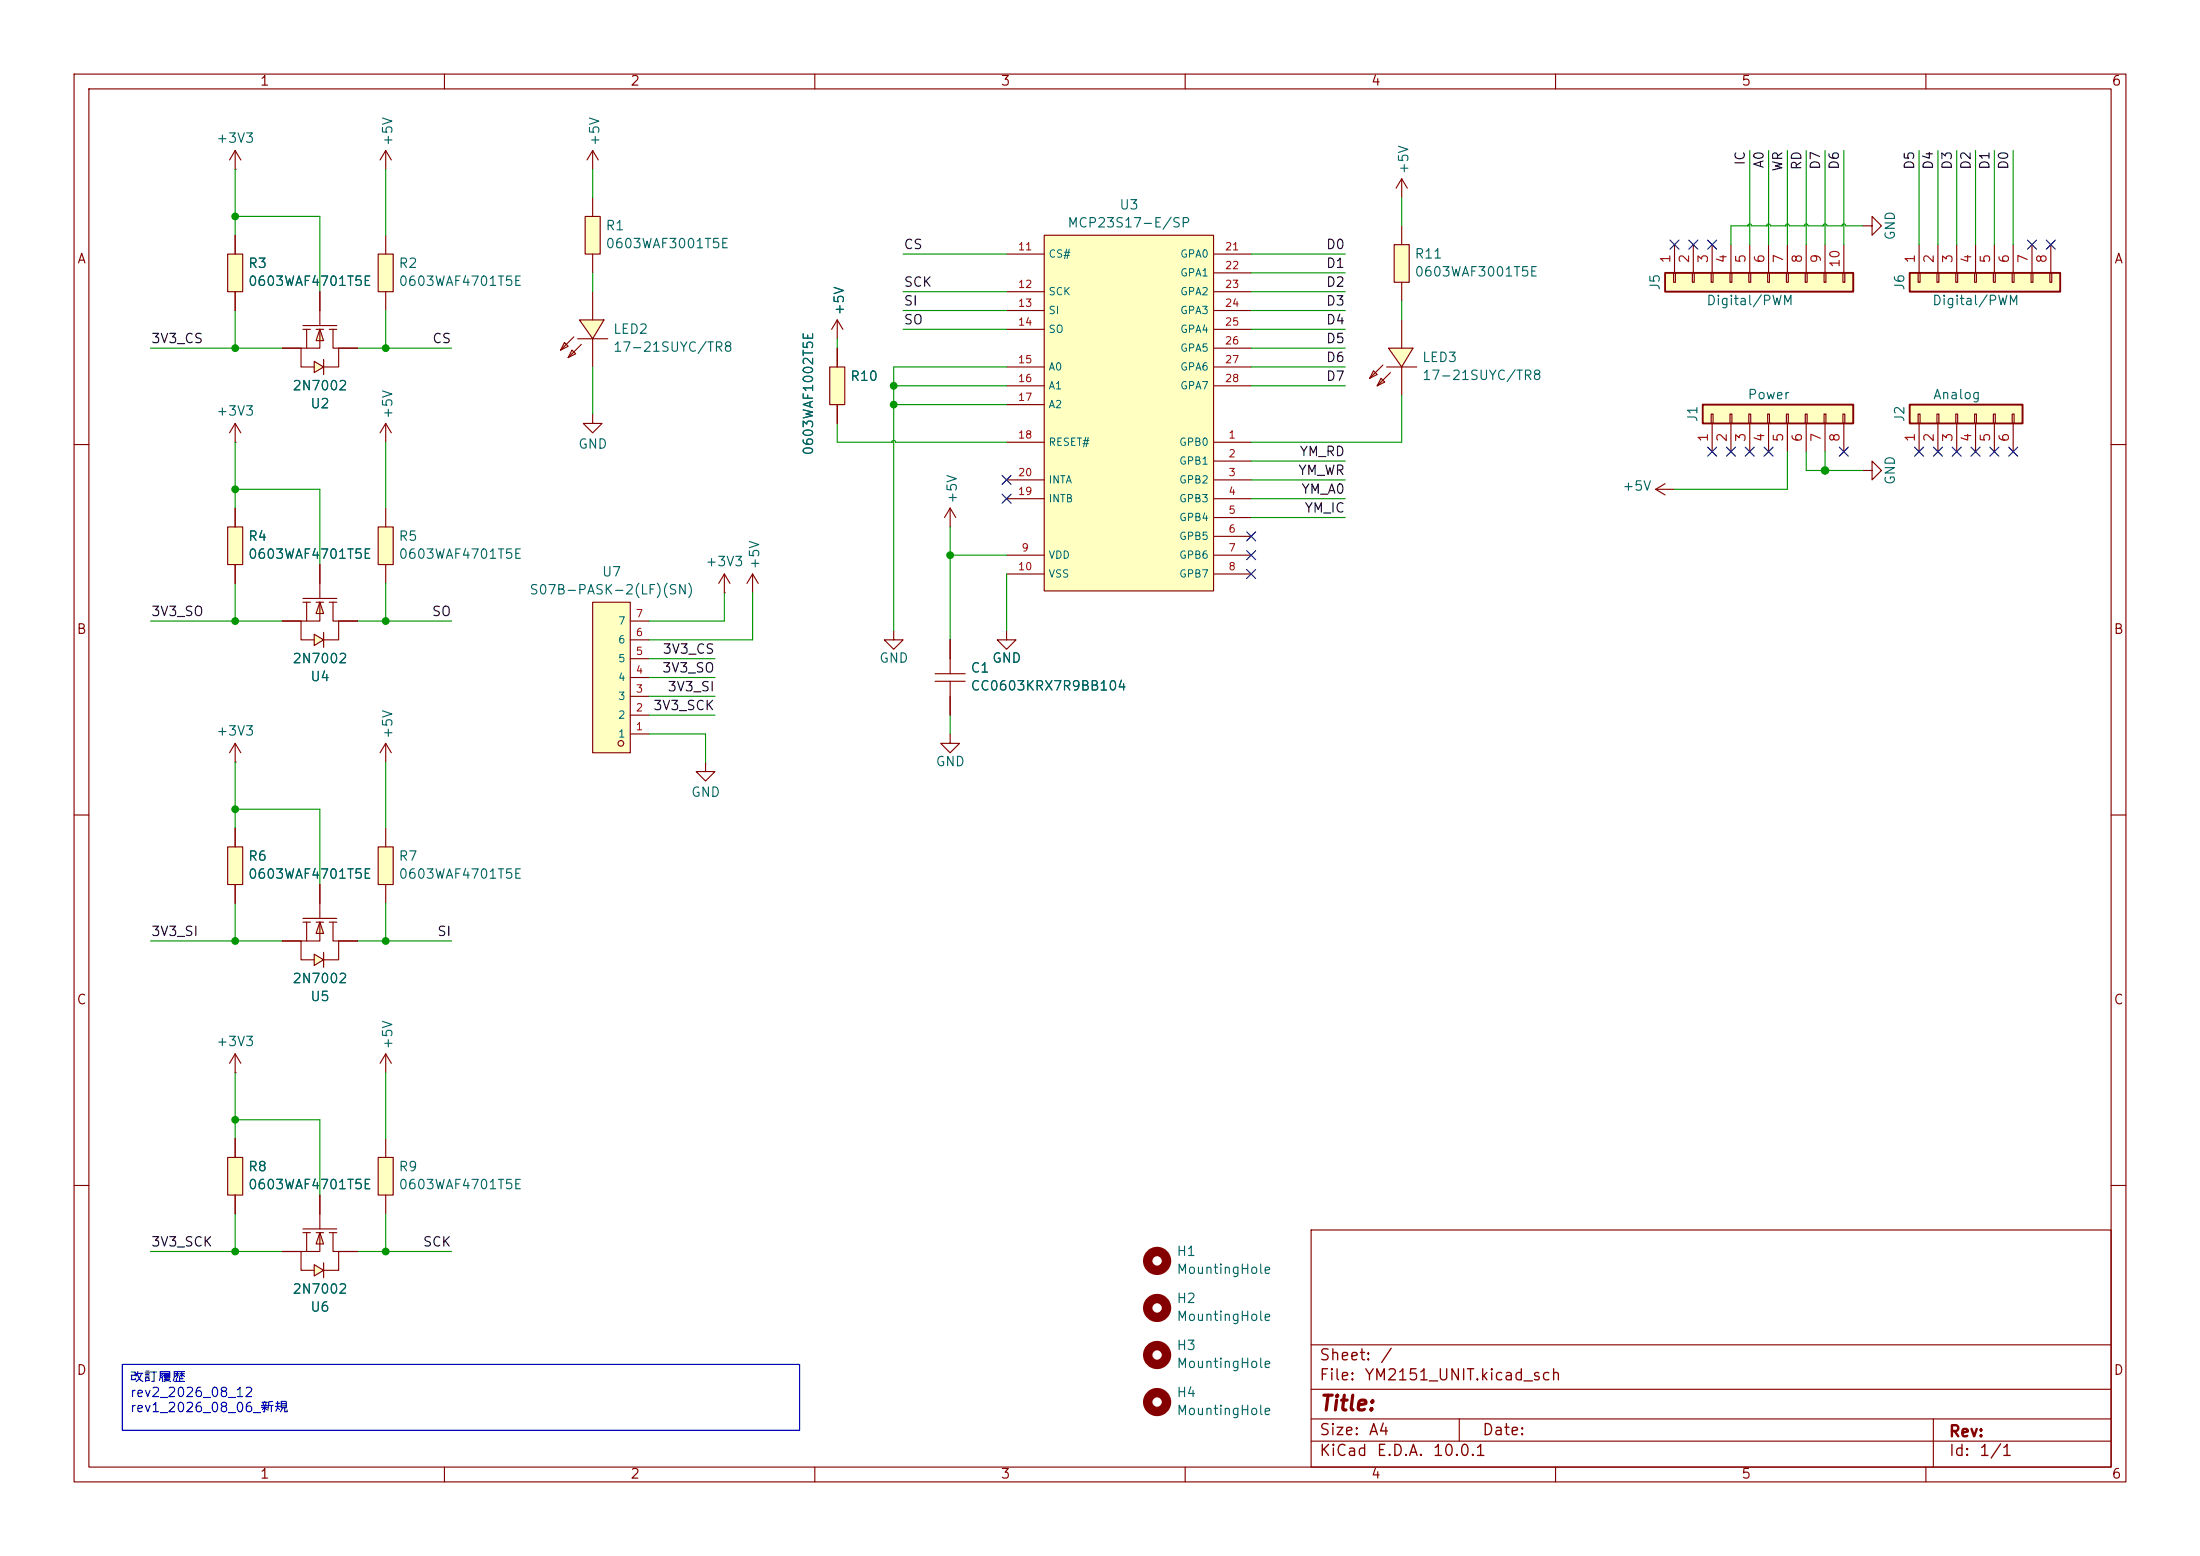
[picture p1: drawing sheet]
<svg xmlns="http://www.w3.org/2000/svg" width="297mm" height="210mm" viewBox="0 0 297 210" stroke-linecap="round" stroke-linejoin="round" font-family="sans-serif">
<g fill="none" stroke="#840000" stroke-width=".15">
<path d="M10 10h277v190h-277zM12 12h273v186h-273zM60 10v2M110 10v2M160 10v2M210 10v2M260 10v2M10 60h2M285 60h2M10 110h2M285 110h2M10 160h2"/>
<path d="M177 166h108v32h-108zM285 160h2M60 198v2M110 198v2M160 198v2M177 194.5h108M177 191.5h108M177 187.5h108M177 181.5h108M197 191.5v3M210 198v2M260 198v2"/>
<path d="M261 191.5v6.5"/>
</g>
<path d="M229.9 54.6h20.3v2.6h-20.3z" fill="#ffffc2"/>
<path d="M229.9 54.6h20.3v2.6h-20.3z" fill="none" stroke="#840000" stroke-width=".25"/>
<g fill="none" stroke="#840000" stroke-width=".15">
<path d="M231 55.9h.3v1.3h-.3zM231.1 57.2v3.8M233.6 55.9h.2v1.3h-.2zM233.7 57.2v3.8M236.1 55.9h.2v1.3h-.2zM236.2 57.2v3.8M238.6 55.9h.3v1.3h-.3zM238.8 57.2v3.8M241.2 55.9h.2v1.3h-.2zM241.3 57.2v3.8M243.7 55.9h.3v1.3h-.3zM243.8 57.2v3.8"/>
<path d="M246.3 55.9h.2v1.3h-.2zM246.4 57.2v3.8M248.8 55.9h.2v1.3h-.2zM248.9 57.2v3.8"/>
</g>
<g fill="#ffffc2">
<path d="M43.2 44.5l.5 1.5h-1z"/>
<path d="M42.4 48.8l1.3 .7-1.3 .8z"/>
</g>
<g fill="none" stroke="#840000" stroke-width=".15">
<path d="M43.2 39.4v4.5M38.1 47h2.5M40.9 43.9h4.6M40.9 44.5h1M41.4 44.5v2.5M42.4 48.8l1.3 .7-1.3 .8zM42.7 44.5h1M43.2 44.5l.5 1.5h-1zM43.2 44.5v2.5h-2.6v2.5h1.8M43.7 48.5v2M44.4 44.5h1.1M45 44.5v2.5h.7v2.5h-2"/>
<path d="M45.7 47h2.6M52.1 57.2l-.8 1.2M52.1 57.2l.7 1.2M52.1 57.2v2.5"/>
</g>
<path d="M51.1 34.3h2v5.1h-2z" fill="#ffffc2"/>
<path d="M51.1 34.3h2v5.1h-2zM52.1 31.8v2.5M52.1 39.4v2.5" fill="none" stroke="#840000" stroke-width=".15"/>
<path d="M51.1 71.1h2v5.1h-2z" fill="#ffffc2"/>
<path d="M51.1 71.1h2v5.1h-2zM52.1 68.6v2.5M52.1 76.2v2.5" fill="none" stroke="#840000" stroke-width=".15"/>
<g fill="#ffffc2">
<path d="M43.2 81.3l.5 1.5h-1z"/>
<path d="M42.4 85.6l1.3 .8-1.3 .7z"/>
</g>
<g fill="none" stroke="#840000" stroke-width=".15">
<path d="M43.2 76.2v4.6M38.1 83.8h2.5M40.9 80.8h4.6M40.9 81.3h1M41.4 81.3v2.5M42.4 85.6l1.3 .8-1.3 .7zM42.7 81.3h1M43.2 81.3l.5 1.5h-1zM43.2 81.3v2.5h-2.6v2.6h1.8M43.7 85.3v2.1M44.4 81.3h1.1M45 81.3v2.5h.7v2.6h-2"/>
<path d="M45.7 83.8h2.6"/>
</g>
<path d="M30.7 71.1h2.1v5.1h-2.1z" fill="#ffffc2"/>
<path d="M30.7 71.1h2.1v5.1h-2.1zM31.7 68.6v2.5M31.7 76.2v2.5" fill="none" stroke="#840000" stroke-width=".15"/>
<path d="M30.7 34.3h2.1v5.1h-2.1z" fill="#ffffc2"/>
<path d="M30.7 34.3h2.1v5.1h-2.1zM31.7 31.8v2.5M31.7 39.4v2.5" fill="none" stroke="#840000" stroke-width=".15"/>
<path d="M80 81.3h5.1v20.3h-5.1z" fill="#ffffc2"/>
<circle cx="83.8" cy="100.3" r=".38" fill="#ffffc2" stroke="#ffffc2" stroke-width=".14"/>
<g fill="none" stroke="#840000" stroke-width=".15">
<path d="M80 81.3h5.1v20.3h-5.1zM85.1 99.1h2.5M85.1 96.5h2.5M85.1 94h2.5M85.1 91.4h2.5M85.1 88.9h2.5M85.1 86.4h2.5M85.1 83.8h2.5"/>
<circle cx="83.8" cy="100.3" r=".38"/>
</g>
<path d="M30.7 114.3h2.1v5.1h-2.1z" fill="#ffffc2"/>
<path d="M30.7 114.3h2.1v5.1h-2.1zM31.7 111.8v2.5M31.7 119.4v2.5" fill="none" stroke="#840000" stroke-width=".15"/>
<g fill="#ffffc2">
<path d="M77.2 47.2l.5 .6-1 .5z"/>
<path d="M76.2 46.2l.5 .5-1 .5z"/>
<path d="M78.2 43.2h3.3l-1.5 2.5z"/>
</g>
<g fill="none" stroke="#840000" stroke-width=".15">
<path d="M31.7 22.9h.1M31.7 20.3v2.6M31.7 20.3l-.7 1.3M31.7 20.3l.8 1.3M52.1 20.3l-.8 1.3M52.1 20.3l.7 1.3M52.1 20.3v2.6M80 39.4v3.8M251.5 30.5h1.2v-1.3l1.3 1.3-1.3 1.3v-1.3M76.2 46.2l.5 .5-1 .5zM77.2 47.2l.5 .6-1 .5zM77.5 45.5l-1.8 1.7"/>
<path d="M78 45.7h4M78.2 43.2h3.3l-1.5 2.5zM78.5 46.5l-1.8 1.8M80 45.7v3.8M97.8 77.5l-.8 1.2M97.8 77.5l.8 1.2M97.8 77.5v2.5M101.6 77.5l-.8 1.2M101.6 77.5l.8 1.2M101.6 77.5v2.5M97.8 80h.1M120.6 85.1v1.3h1.3l-1.3 1.2-1.2-1.2h1.2"/>
<path d="M31.7 144.8h.1M31.7 142.2l-.7 1.3M31.7 142.2l.8 1.3M31.7 142.2v2.6M52.1 142.2v2.6M52.1 142.2l-.8 1.3M52.1 142.2l.7 1.3"/>
</g>
<path d="M51.1 114.3h2v5.1h-2z" fill="#ffffc2"/>
<path d="M51.1 114.3h2v5.1h-2zM52.1 111.8v2.5M52.1 119.4v2.5" fill="none" stroke="#840000" stroke-width=".15"/>
<g fill="#ffffc2">
<path d="M43.2 124.5l.5 1.5h-1z"/>
<path d="M42.4 128.8l1.3 .7-1.3 .8z"/>
</g>
<g fill="none" stroke="#840000" stroke-width=".15">
<path d="M43.2 119.4v4.6M38.1 127h2.5M40.9 124h4.6M40.9 124.5h1M41.4 124.5v2.5M42.4 128.8l1.3 .7-1.3 .8zM42.7 124.5h1M43.2 124.5l.5 1.5h-1zM43.2 124.5v2.5h-2.6v2.5h1.8M43.7 128.5v2.1M44.4 124.5h1.1M45 124.5v2.5h.7v2.5h-2"/>
<path d="M45.7 127h2.6"/>
</g>
<path d="M257.8 36.8h20.3v2.6h-20.3z" fill="#ffffc2"/>
<path d="M257.8 36.8h20.3v2.6h-20.3z" fill="none" stroke="#840000" stroke-width=".25"/>
<g fill="none" stroke="#840000" stroke-width=".15">
<path d="M259 36.8h.2v1.3h-.2zM259.1 33v3.8M261.5 36.8h.2v1.3h-.2zM261.6 33v3.8M264 36.8h.3v1.3h-.3zM264.2 33v3.8M266.6 36.8h.2v1.3h-.2zM266.7 33v3.8M269.1 36.8h.3v1.3h-.3zM269.2 33v3.8M271.7 36.8h.2v1.3h-.2zM271.8 33v3.8"/>
<path d="M274.2 36.8h.2v1.3h-.2zM274.3 33v3.8M276.7 36.8h.3v1.3h-.3zM276.9 33v3.8"/>
</g>
<path d="M257.8 54.6h15.2v2.6h-15.2z" fill="#ffffc2"/>
<path d="M257.8 54.6h15.2v2.6h-15.2z" fill="none" stroke="#840000" stroke-width=".25"/>
<g fill="none" stroke="#840000" stroke-width=".15">
<path d="M80 20.3l-.8 1.3M80 20.3l.8 1.3M80 20.3v2.6M189.2 24.1l-.7 1.3M189.2 24.1l.8 1.3M189.2 24.1v2.6M259 55.9h.2v1.3h-.2zM259.1 57.2v3.8M261.5 55.9h.2v1.3h-.2zM261.6 57.2v3.8M264 55.9h.3v1.3h-.3zM264.2 57.2v3.8"/>
<path d="M266.6 55.9h.2v1.3h-.2zM266.7 57.2v3.8M269.1 55.9h.3v1.3h-.3zM269.2 57.2v3.8M271.7 55.9h.2v1.3h-.2zM271.8 57.2v3.8"/>
</g>
<path d="M30.7 156.2h2.1v5.1h-2.1z" fill="#ffffc2"/>
<path d="M31.7 102.9h.1M31.7 100.3v2.6M31.7 100.3l-.7 1.3M31.7 100.3l.8 1.3M30.7 156.2h2.1v5.1h-2.1zM31.7 153.7v2.5M31.7 161.3v2.5" fill="none" stroke="#840000" stroke-width=".15"/>
<path d="M51.1 156.2h2v5.1h-2z" fill="#ffffc2"/>
<path d="M52.1 100.3v2.6M52.1 100.3l-.8 1.3M52.1 100.3l.7 1.3M51.1 156.2h2v5.1h-2zM52.1 153.7v2.5M52.1 161.3v2.5" fill="none" stroke="#840000" stroke-width=".15"/>
<g fill="#ffffc2">
<path d="M43.2 166.4l.5 1.5h-1z"/>
<path d="M42.4 170.7l1.3 .8-1.3 .7z"/>
</g>
<g fill="none" stroke="#840000" stroke-width=".15">
<path d="M126.2 91.9h4.1M126.2 90.9h4.1M128.3 99.1v1.2h1.2l-1.2 1.3-1.3-1.3h1.3M128.3 86.4v4.5M128.3 91.9v4.6M95.2 102.9v1.2h-1.2l1.2 1.3 1.3-1.3h-1.3M38.1 168.9h2.5M40.9 165.9h4.6M40.9 166.4h1M41.4 166.4v2.5M42.4 170.7l1.3 .8-1.3 .7zM42.7 166.4h1"/>
<path d="M43.2 166.4l.5 1.5h-1zM43.2 166.4v2.5h-2.6v2.6h1.8M43.2 161.3v4.6M43.7 170.4v2.1M44.4 166.4h1.1M45 166.4v2.5h.7v2.6h-2M45.7 168.9h2.6"/>
</g>
<path d="M112 49.5h2v5.1h-2z" fill="#ffffc2"/>
<path d="M112 49.5h2v5.1h-2zM113 47v2.5M113 54.6v2.6M223.5 66l1.3 .8M223.5 66h2.6M224.8 65.3l-1.3 .7M135.9 85.1v1.3h1.3l-1.3 1.2-1.3-1.2h1.3" fill="none" stroke="#840000" stroke-width=".15"/>
<g fill="none" stroke="#840000" stroke-width="1.3">
<circle cx="156.2" cy="189.2" r="1.27"/>
<circle cx="156.2" cy="182.9" r="1.27"/>
</g>
<path d="M188.2 33h2v5.1h-2z" fill="#ffffc2"/>
<path d="M188.2 33h2v5.1h-2zM189.2 30.5v2.5M189.2 38.1v2.5" fill="none" stroke="#840000" stroke-width=".15"/>
<g fill="#ffffc2">
<path d="M186.4 51.1l.5 .5-1 .5z"/>
<path d="M185.4 50l.5 .5-1 .6z"/>
<path d="M187.5 47h3.3l-1.6 2.5z"/>
</g>
<g fill="none" stroke="#840000" stroke-width=".15">
<path d="M80 55.9v1.3h-1.3l1.3 1.2 1.3-1.2h-1.3M113 43.2l-.7 1.3M113 43.2l.8 1.3M113 43.2v2.5M185.4 50l.5 .5-1 .6zM186.4 51.1l.5 .5-1 .5zM186.7 49.3l-1.8 1.8M187.2 49.5h4.1M187.5 47h3.3l-1.6 2.5zM187.7 50.3l-1.8 1.8M189.2 43.2v3.8M189.2 49.5v3.8"/>
<path d="M251.5 63.5h1.2v-1.3l1.3 1.3-1.3 1.3v-1.3"/>
</g>
<g fill="none" stroke="#840000" stroke-width="1.3">
<circle cx="156.2" cy="176.5" r="1.27"/>
<circle cx="156.2" cy="170.2" r="1.27"/>
</g>
<path d="M141 31.8h22.8v48h-22.8z" fill="#ffffc2"/>
<g fill="none" stroke="#840000" stroke-width=".15">
<path d="M135.9 34.3h5.1M135.9 39.4h5.1M141 31.8h22.8v48h-22.8zM163.8 34.3h5.1M163.8 39.4h5.1M163.8 36.8h5.1M135.9 59.7h5.1M135.9 41.9h5.1M135.9 44.5h5.1M135.9 49.5h5.1M135.9 52.1h5.1M135.9 54.6h5.1"/>
<path d="M163.8 59.7h5.1M163.8 41.9h5.1M163.8 44.5h5.1M163.8 49.5h5.1M163.8 52.1h5.1M163.8 47h5.1M135.9 64.8h5.1M135.9 67.3h5.1M135.9 74.9h5.1M135.9 77.5h5.1M163.8 62.2h5.1M163.8 64.8h5.1"/>
<path d="M163.8 67.3h5.1M163.8 69.9h5.1M163.8 72.4h5.1M163.8 74.9h5.1M163.8 77.5h5.1"/>
</g>
<path d="M79 29.2h2v5.1h-2z" fill="#ffffc2"/>
<path d="M79 29.2h2v5.1h-2zM80 26.7v2.5M80 34.3v2.5" fill="none" stroke="#840000" stroke-width=".15"/>
<path d="M224.8 36.8h25.4v2.6h-25.4z" fill="#ffffc2"/>
<path d="M224.8 36.8h25.4v2.6h-25.4z" fill="none" stroke="#840000" stroke-width=".25"/>
<g fill="none" stroke="#840000" stroke-width=".15">
<path d="M31.7 31.8v2.5M31.7 39.4v2.5M43.2 39.4v2.5M225.9 36.8h.3v1.3h-.3zM226.1 33v3.8M228.5 36.8h.2v1.3h-.2zM228.6 33v3.8M231 36.8h.3v1.3h-.3zM231.1 33v3.8M233.6 36.8h.2v1.3h-.2zM233.7 33v3.8M236.1 36.8h.2v1.3h-.2z"/>
<path d="M236.2 33v3.8M238.6 36.8h.3v1.3h-.3zM238.8 33v3.8M241.2 36.8h.2v1.3h-.2zM241.3 33v3.8M243.7 36.8h.3v1.3h-.3zM243.8 33v3.8M246.3 36.8h.2v1.3h-.2zM246.4 33v3.8M248.8 36.8h.2v1.3h-.2zM248.9 33v3.8M31.7 59.7h.1"/>
<path d="M31.7 57.2l-.7 1.2M31.7 57.2l.8 1.2M31.7 57.2v2.5M38.1 47h2.5M45.7 47h2.6M113 47v2.5M113 54.6v2.6M31.7 68.6v2.5M31.7 76.2v2.5M43.2 76.2v2.5M128.3 68.6l-.8 1.3M128.3 68.6l.7 1.3"/>
<path d="M128.3 68.6v2.5M38.1 83.8h2.5M45.7 83.8h2.6M128.3 86.4v2.5M128.3 94v2.5M31.7 111.8v2.5M31.7 119.4v2.5M43.2 119.4v2.5M38.1 127h2.5M45.7 127h2.6M31.7 153.7v2.5M31.7 161.3v2.5"/>
<path d="M38.1 168.9h2.5M43.2 161.3v2.5M45.7 168.9h2.6"/>
</g>
<g fill="none" stroke="#009600" stroke-width=".15">
<path d="M31.7 22.9v8.9M31.7 29.2h11.5v10.2M52.1 22.9v8.9M80 22.9v3.8M80 36.8v2.6M121.9 39.4h14M121.9 34.3h14M168.9 39.4h12.7M168.9 34.3h12.7M168.9 36.8h12.7M189.2 26.7v3.8M236 30.5h.1"/>
<path d="M236 30.5h-2.3v2.5M236 30.5v-.2l.2-.1 .2 .1 .1 .2h2M236.2 20.3v12.7M238.5 30.5h.1M238.5 30.5l.1-.2 .2-.1 .1 .1 .1 .2h2M238.8 20.3v12.7M241 30.5h.1M241 30.5l.1-.2 .2-.1 .2 .1 .1 .2h2M241.3 20.3v12.7M243.6 30.5h.1M243.6 30.5l.1-.2 .1-.1 .2 .1 .1 .2h2M243.8 20.3v12.7"/>
<path d="M246.1 30.5h.1M246.1 30.5l.1-.2 .2-.1 .2 .1v.2h2.1M246.4 20.3v12.7M248.7 30.5h.1M248.7 30.5v-.2l.2-.1 .2 .1 .1 .2h2.3M248.9 20.3v12.7M259.1 20.3v12.7M261.6 20.3v12.7M264.2 20.3v12.7M266.7 20.3v12.7M269.2 20.3v12.7M271.8 20.3v12.7"/>
<path d="M20.3 47h17.8M31.7 41.9v5.1M31.7 59.7v8.9M48.3 47h12.7M52.1 41.9v5.1M52.1 59.7v8.9M80 49.5v6.4M113 57.2v2.5h7.4M113 45.7v1.3M120.4 59.7h.1M120.4 59.7l.1-.2 .1-.1 .2 .1 .1 .2h15M120.6 54.6h15.3"/>
<path d="M120.6 52.1h15.3M121.9 44.5h14M121.9 41.9h14M135.9 49.5h-15.3v35.6M168.9 49.5h12.7M168.9 44.5h12.7M168.9 41.9h12.7M168.9 47h12.7M168.9 52.1h12.7M189.2 53.3v6.4h-20.3M189.2 40.6v2.6M31.7 66h11.5v10.2"/>
<path d="M31.7 78.7v5.1M52.1 78.7v5.1M128.3 71.1v15.3M128.3 74.9h7.6M135.9 77.5v7.6M168.9 69.9h12.7M168.9 67.3h12.7M168.9 64.8h12.7M168.9 62.2h12.7M241.3 61v5h-15.2M243.8 61v2.5h7.7M246.4 61v2.5"/>
<path d="M20.3 83.8h17.8M48.3 83.8h12.7M87.6 91.4h8.9M87.6 96.5h8.9M87.6 94h8.9M87.6 88.9h8.9M87.6 99.1h7.6v3.8M97.8 80v3.8h-10.2M101.6 80v6.4h-14M128.3 96.5v2.6M31.7 102.9v8.9M31.7 109.2h11.5v10.2"/>
<path d="M52.1 102.9v8.9M20.3 127h17.8M31.7 121.9v5.1M48.3 127h12.7M52.1 121.9v5.1M31.7 144.8v8.9M31.7 151.1h11.5v10.2M52.1 144.8v8.9M20.3 168.9h17.8M31.7 163.8v5.1M48.3 168.9h12.7M52.1 163.8v5.1"/>
</g>
<g fill="none" stroke="#000084" stroke-width=".15">
<path d="M225.5 32.4l1.2 1.2M226.7 32.4l-1.2 1.2M228 32.4l1.2 1.2M229.2 32.4l-1.2 1.2M230.5 32.4l1.2 1.2M231.7 32.4l-1.2 1.2M273.7 32.4l1.2 1.2M274.9 32.4l-1.2 1.2M276.3 32.4l1.2 1.2M277.5 32.4l-1.2 1.2M135.3 66.7l1.2 1.2M135.3 64.2l1.2 1.2"/>
<path d="M136.5 66.7l-1.2 1.2M136.5 64.2l-1.2 1.2M168.3 74.3l1.2 1.2M168.3 71.8l1.2 1.2M168.3 76.9l1.2 1.2M169.5 74.3l-1.2 1.2M169.5 71.8l-1.2 1.2M169.5 76.9l-1.2 1.2M230.5 60.4l1.2 1.2M231.7 60.4l-1.2 1.2M233.1 60.4l1.2 1.2M234.3 60.4l-1.2 1.2"/>
<path d="M235.6 60.4l1.2 1.2M236.8 60.4l-1.2 1.2M238.2 60.4l1.2 1.2M239.4 60.4l-1.2 1.2M248.3 60.4l1.2 1.2M249.5 60.4l-1.2 1.2M258.5 60.4l1.2 1.2M259.7 60.4l-1.2 1.2M261 60.4l1.2 1.2M262.2 60.4l-1.2 1.2M263.6 60.4l1.2 1.2M264.8 60.4l-1.2 1.2"/>
<path d="M266.1 60.4l1.2 1.2M267.3 60.4l-1.2 1.2M268.6 60.4l1.2 1.2M269.8 60.4l-1.2 1.2M271.2 60.4l1.2 1.2M272.4 60.4l-1.2 1.2"/>
</g>
<path d="M16.5 184.2h91.4v8.8h-91.4z" fill="none" stroke="#0000c2" stroke-width=".15"/>
<g fill="#009600" stroke="#009600" stroke-width=".14">
<circle cx="31.7" cy="83.8" r=".46"/>
<circle cx="31.7" cy="66" r=".46"/>
<circle cx="31.7" cy="109.2" r=".46"/>
<circle cx="31.7" cy="127" r=".46"/>
<circle cx="31.7" cy="151.1" r=".46"/>
<circle cx="52.1" cy="127" r=".46"/>
<circle cx="120.6" cy="54.6" r=".46"/>
<circle cx="128.3" cy="74.9" r=".46"/>
<circle cx="120.6" cy="52.1" r=".46"/>
<circle cx="246.4" cy="63.5" r=".51"/>
<circle cx="31.7" cy="47" r=".46"/>
<circle cx="52.1" cy="47" r=".46"/>
<circle cx="52.1" cy="83.8" r=".46"/>
<circle cx="31.7" cy="29.2" r=".46"/>
<circle cx="52.1" cy="168.9" r=".46"/>
<circle cx="31.7" cy="168.9" r=".46"/>
</g>
<text font-size="2" fill="#840000" x="178" y="190.9">Title:</text>
<g font-size="1.5" fill="#840000">
<text x="178" y="184">Sheet:</text>
<text x="186.2" y="184">/</text>
<text x="178" y="186.7">File:</text>
<text x="184.1" y="186.7">YM2151_UNIT.kicad_sch</text>
<text x="178" y="196.9">KiCad</text>
<text x="178" y="194.1">Size:</text>
<text x="184.7" y="194.1">A4</text>
<text x="185.7" y="196.9">E.D.A.</text>
<text x="193.3" y="196.9">10.0.1</text>
<text x="200" y="194.1">Date:</text>
<text x="263" y="194.3">Rev:</text>
<text x="263" y="196.9">Id:</text>
<text x="267.1" y="196.9">1/1</text>
</g>
<g font-size="1.3" fill="#840000">
<text x="35" y="11.9">1</text>
<text x="85" y="11.9">2</text>
<text x="135" y="11.9">3</text>
<text x="185" y="11.9">4</text>
<text x="235" y="11.9">5</text>
<text x="285" y="11.9">6</text>
<text x="10.3" y="35.9">A</text>
<text x="285.3" y="35.9">A</text>
<text x="10.3" y="85.9">B</text>
<text x="285.3" y="85.9">B</text>
<text x="10.3" y="135.9">C</text>
<text x="285.3" y="135.9">C</text>
<text x="10.3" y="185.9">D</text>
<text x="285.3" y="185.9">D</text>
<text x="35" y="199.9">1</text>
<text x="85" y="199.9">2</text>
<text x="135" y="199.9">3</text>
<text x="185" y="199.9">4</text>
<text x="235" y="199.9">5</text>
<text x="285" y="199.9">6</text>
</g>
<g font-size="1.3" fill="#006464">
<text x="29.1" y="19.6">+3V3</text>
<text x="53.3" y="19.8" transform="rotate(-90 53.3 19.8)">+5V</text>
<text x="81.2" y="19.8" transform="rotate(-90 81.2 19.8)">+5V</text>
<text x="190.4" y="23.6" transform="rotate(-90 190.4 23.6)">+5V</text>
<text x="151" y="28.6">U3</text>
<text x="81.7" y="31.4">R1</text>
<text x="81.7" y="33.8">0603WAF3001T5E</text>
<text x="144" y="31">MCP23S17-E/SP</text>
<text x="190.9" y="35.2">R11</text>
<text x="256.1" y="32.5" transform="rotate(-90 256.1 32.5)">GND</text>
<text x="33.4" y="36.5">R3</text>
<text x="33.4" y="38.9">0603WAF4701T5E</text>
<text x="53.7" y="36.5">R2</text>
<text x="53.7" y="38.9">0603WAF4701T5E</text>
<text x="190.9" y="37.6">0603WAF3001T5E</text>
<text x="224.4" y="39.3" transform="rotate(-90 224.4 39.3)">J5</text>
<text x="230.3" y="41.5">Digital/PWM</text>
<text x="257.4" y="39.3" transform="rotate(-90 257.4 39.3)">J6</text>
<text x="260.8" y="41.5">Digital/PWM</text>
<text x="82.7" y="45.4">LED2</text>
<text x="82.7" y="47.8">17-21SUYC/TR8</text>
<text x="114.2" y="42.7" transform="rotate(-90 114.2 42.7)">+5V</text>
<text x="39.4" y="53">2N7002</text>
<text x="114.7" y="51.7">R10</text>
<text x="191.9" y="49.2">LED3</text>
<text x="191.9" y="51.6">17-21SUYC/TR8</text>
<text x="29.1" y="56.4">+3V3</text>
<text x="41.8" y="55.4">U2</text>
<text x="53.3" y="56.6" transform="rotate(-90 53.3 56.6)">+5V</text>
<text x="229.5" y="57.1" transform="rotate(-90 229.5 57.1)">J1</text>
<text x="235.8" y="54.2">Power</text>
<text x="257.4" y="57.1" transform="rotate(-90 257.4 57.1)">J2</text>
<text x="260.9" y="54.2">Analog</text>
<text x="78" y="60.9">GND</text>
<text x="110.1" y="61.5" transform="rotate(-90 110.1 61.5)">0603WAF1002T5E</text>
<text x="256.1" y="65.5" transform="rotate(-90 256.1 65.5)">GND</text>
<text x="129.5" y="68.1" transform="rotate(-90 129.5 68.1)">+5V</text>
<text x="218.9" y="66.5">+5V</text>
<text x="33.4" y="73.3">R4</text>
<text x="33.4" y="75.7">0603WAF4701T5E</text>
<text x="53.7" y="73.3">R5</text>
<text x="53.7" y="75.7">0603WAF4701T5E</text>
<text x="95.1" y="76.7">+3V3</text>
<text x="102.8" y="77" transform="rotate(-90 102.8 77)">+5V</text>
<text x="71.4" y="80.6">S07B-PASK-2(LF)(SN)</text>
<text x="81.2" y="78.1">U7</text>
<text x="39.4" y="89.8">2N7002</text>
<text x="118.6" y="89.8">GND</text>
<text x="133.9" y="89.8">GND</text>
<text x="41.8" y="92.3">U4</text>
<text x="130.9" y="91.1">C1</text>
<text x="130.9" y="93.5">CC0603KRX7R9BB104</text>
<text x="29.1" y="99.6">+3V3</text>
<text x="53.3" y="99.8" transform="rotate(-90 53.3 99.8)">+5V</text>
<text x="93.2" y="107.9">GND</text>
<text x="126.2" y="103.7">GND</text>
<text x="33.4" y="116.5">R6</text>
<text x="33.4" y="118.9">0603WAF4701T5E</text>
<text x="53.7" y="116.5">R7</text>
<text x="53.7" y="118.9">0603WAF4701T5E</text>
<text x="39.4" y="133">2N7002</text>
<text x="41.8" y="135.4">U5</text>
<text x="29.1" y="141.5">+3V3</text>
<text x="53.3" y="141.7" transform="rotate(-90 53.3 141.7)">+5V</text>
<text x="33.4" y="158.4">R8</text>
<text x="33.4" y="160.8">0603WAF4701T5E</text>
<text x="53.7" y="158.4">R9</text>
<text x="53.7" y="160.8">0603WAF4701T5E</text>
<text x="158.8" y="169.8">H1</text>
<text x="158.8" y="172.3">MountingHole</text>
<text x="39.4" y="174.9">2N7002</text>
<text x="41.8" y="177.3">U6</text>
<text x="158.8" y="176.2">H2</text>
<text x="158.8" y="178.6">MountingHole</text>
<text x="158.8" y="182.5">H3</text>
<text x="158.8" y="185">MountingHole</text>
<text x="158.8" y="188.9">H4</text>
<text x="158.8" y="191.3">MountingHole</text>
</g>
<g font-size="1.3" fill="#0f0f0f">
<text x="235.9" y="22.4" transform="rotate(-90 235.9 22.4)">IC</text>
<text x="238.4" y="22.8" transform="rotate(-90 238.4 22.8)">A0</text>
<text x="241" y="23.2" transform="rotate(-90 241 23.2)">WR</text>
<text x="243.5" y="23.1" transform="rotate(-90 243.5 23.1)">RD</text>
<text x="246" y="23" transform="rotate(-90 246 23)">D7</text>
<text x="248.6" y="23" transform="rotate(-90 248.6 23)">D6</text>
<text x="258.7" y="23" transform="rotate(-90 258.7 23)">D5</text>
<text x="261.3" y="23" transform="rotate(-90 261.3 23)">D4</text>
<text x="263.8" y="23" transform="rotate(-90 263.8 23)">D3</text>
<text x="266.4" y="23" transform="rotate(-90 266.4 23)">D2</text>
<text x="268.9" y="23" transform="rotate(-90 268.9 23)">D1</text>
<text x="271.4" y="23" transform="rotate(-90 271.4 23)">D0</text>
<text x="121.9" y="33.9">CS</text>
<text x="178.9" y="33.9">D0</text>
<text x="121.9" y="39">SCK</text>
<text x="121.9" y="41.6">SI</text>
<text x="178.9" y="39">D2</text>
<text x="178.9" y="41.6">D3</text>
<text x="178.9" y="36.5">D1</text>
<text x="20.3" y="46.6">3V3_CS</text>
<text x="58.3" y="46.6">CS</text>
<text x="121.9" y="44.1">SO</text>
<text x="178.9" y="46.6">D5</text>
<text x="178.9" y="44.1">D4</text>
<text x="178.9" y="49.2">D6</text>
<text x="178.9" y="51.7">D7</text>
<text x="175.2" y="64.4">YM_WR</text>
<text x="175.4" y="61.9">YM_RD</text>
<text x="175.6" y="67">YM_A0</text>
<text x="176" y="69.5">YM_IC</text>
<text x="20.3" y="83.5">3V3_SO</text>
<text x="58.2" y="83.5">SO</text>
<text x="89.4" y="88.6">3V3_CS</text>
<text x="89.3" y="91.1">3V3_SO</text>
<text x="90" y="93.6">3V3_SI</text>
<text x="88.1" y="96.2">3V3_SCK</text>
<text x="20.3" y="126.7">3V3_SI</text>
<text x="58.9" y="126.7">SI</text>
<text x="20.3" y="168.6">3V3_SCK</text>
<text x="57" y="168.6">SCK</text>
</g>
<g font-size="1.3" fill="#a90000">
<text x="225.8" y="35.6" transform="rotate(-90 225.8 35.6)">1</text>
<text x="228.3" y="35.6" transform="rotate(-90 228.3 35.6)">2</text>
<text x="230.9" y="35.6" transform="rotate(-90 230.9 35.6)">3</text>
<text x="233.4" y="35.6" transform="rotate(-90 233.4 35.6)">4</text>
<text x="236" y="35.6" transform="rotate(-90 236 35.6)">5</text>
<text x="238.5" y="35.6" transform="rotate(-90 238.5 35.6)">6</text>
<text x="241" y="35.6" transform="rotate(-90 241 35.6)">7</text>
<text x="243.6" y="35.6" transform="rotate(-90 243.6 35.6)">8</text>
<text x="246.1" y="35.6" transform="rotate(-90 246.1 35.6)">9</text>
<text x="258.8" y="35.6" transform="rotate(-90 258.8 35.6)">1</text>
<text x="261.4" y="35.6" transform="rotate(-90 261.4 35.6)">2</text>
<text x="263.9" y="35.6" transform="rotate(-90 263.9 35.6)">3</text>
<text x="266.4" y="35.6" transform="rotate(-90 266.4 35.6)">4</text>
<text x="269" y="35.6" transform="rotate(-90 269 35.6)">5</text>
<text x="271.5" y="35.6" transform="rotate(-90 271.5 35.6)">6</text>
<text x="274.1" y="35.6" transform="rotate(-90 274.1 35.6)">7</text>
<text x="276.6" y="35.6" transform="rotate(-90 276.6 35.6)">8</text>
<text x="248.7" y="36.2" transform="rotate(-90 248.7 36.2)">10</text>
<text x="230.9" y="59.8" transform="rotate(-90 230.9 59.8)">1</text>
<text x="233.4" y="59.8" transform="rotate(-90 233.4 59.8)">2</text>
<text x="236" y="59.8" transform="rotate(-90 236 59.8)">3</text>
<text x="238.5" y="59.8" transform="rotate(-90 238.5 59.8)">4</text>
<text x="241" y="59.8" transform="rotate(-90 241 59.8)">5</text>
<text x="243.6" y="59.8" transform="rotate(-90 243.6 59.8)">6</text>
<text x="246.1" y="59.8" transform="rotate(-90 246.1 59.8)">7</text>
<text x="248.7" y="59.8" transform="rotate(-90 248.7 59.8)">8</text>
<text x="258.8" y="59.8" transform="rotate(-90 258.8 59.8)">1</text>
<text x="261.4" y="59.8" transform="rotate(-90 261.4 59.8)">2</text>
<text x="263.9" y="59.8" transform="rotate(-90 263.9 59.8)">3</text>
<text x="266.4" y="59.8" transform="rotate(-90 266.4 59.8)">4</text>
<text x="269" y="59.8" transform="rotate(-90 269 59.8)">5</text>
<text x="271.5" y="59.8" transform="rotate(-90 271.5 59.8)">6</text>
</g>
<g font-size="1.3" fill="#0000c2">
<text x="17.5" y="186.8">改訂履歴</text>
<text x="17.5" y="188.9">rev2_2026_08_12</text>
<text x="17.5" y="190.9">rev1_2026_08_06_新規</text>
</g>
<g font-size="1" fill="#a90000">
<text x="137.3" y="34">11</text>
<text x="165.3" y="34">21</text>
<text x="137.3" y="39.1">12</text>
<text x="137.3" y="41.7">13</text>
<text x="165.3" y="36.6">22</text>
<text x="165.3" y="39.1">23</text>
<text x="165.3" y="41.7">24</text>
<text x="137.3" y="44.2">14</text>
<text x="165.3" y="44.2">25</text>
<text x="165.3" y="46.7">26</text>
<text x="137.3" y="49.3">15</text>
<text x="137.3" y="51.8">16</text>
<text x="165.3" y="49.3">27</text>
<text x="165.3" y="51.8">28</text>
<text x="137.3" y="54.4">17</text>
<text x="137.3" y="59.4">18</text>
<text x="165.8" y="59.4">1</text>
<text x="137.3" y="64.5">20</text>
<text x="165.8" y="62">2</text>
<text x="165.8" y="64.5">3</text>
<text x="137.3" y="67.1">19</text>
<text x="165.8" y="67.1">4</text>
<text x="165.8" y="69.6">5</text>
<text x="137.3" y="77.2">10</text>
<text x="137.8" y="74.7">9</text>
<text x="165.8" y="72.1">6</text>
<text x="165.8" y="74.7">7</text>
<text x="165.8" y="77.2">8</text>
<text x="85.8" y="83.6">7</text>
<text x="85.8" y="88.6">5</text>
<text x="85.8" y="86.1">6</text>
<text x="85.8" y="93.7">3</text>
<text x="85.8" y="91.2">4</text>
<text x="85.8" y="98.8">1</text>
<text x="85.8" y="96.3">2</text>
</g>
<g font-size="1" fill="#006464">
<text x="141.5" y="35">CS#</text>
<text x="159.3" y="35">GPA0</text>
<text x="141.5" y="40.1">SCK</text>
<text x="159.3" y="37.6">GPA1</text>
<text x="159.3" y="40.1">GPA2</text>
<text x="141.5" y="42.6">SI</text>
<text x="141.5" y="45.2">SO</text>
<text x="159.3" y="42.6">GPA3</text>
<text x="159.3" y="45.2">GPA4</text>
<text x="159.3" y="47.7">GPA5</text>
<text x="141.5" y="50.3">A0</text>
<text x="141.5" y="52.8">A1</text>
<text x="159.3" y="50.3">GPA6</text>
<text x="159.3" y="52.8">GPA7</text>
<text x="141.5" y="55.3">A2</text>
<text x="141.5" y="60.4">RESET#</text>
<text x="141.5" y="65.5">INTA</text>
<text x="159.1" y="60.4">GPB0</text>
<text x="159.1" y="63">GPB1</text>
<text x="159.1" y="65.5">GPB2</text>
<text x="141.5" y="68">INTB</text>
<text x="159.1" y="68">GPB3</text>
<text x="159.1" y="70.6">GPB4</text>
<text x="141.5" y="75.7">VDD</text>
<text x="159.1" y="73.1">GPB5</text>
<text x="159.1" y="75.7">GPB6</text>
<text x="141.5" y="78.2">VSS</text>
<text x="159.1" y="78.2">GPB7</text>
<text x="83.4" y="89.6">5</text>
<text x="83.4" y="87.1">6</text>
<text x="83.4" y="84.5">7</text>
<text x="83.4" y="94.7">3</text>
<text x="83.4" y="92.2">4</text>
<text x="83.4" y="99.8">1</text>
<text x="83.4" y="97.2">2</text>
</g>
</svg>
